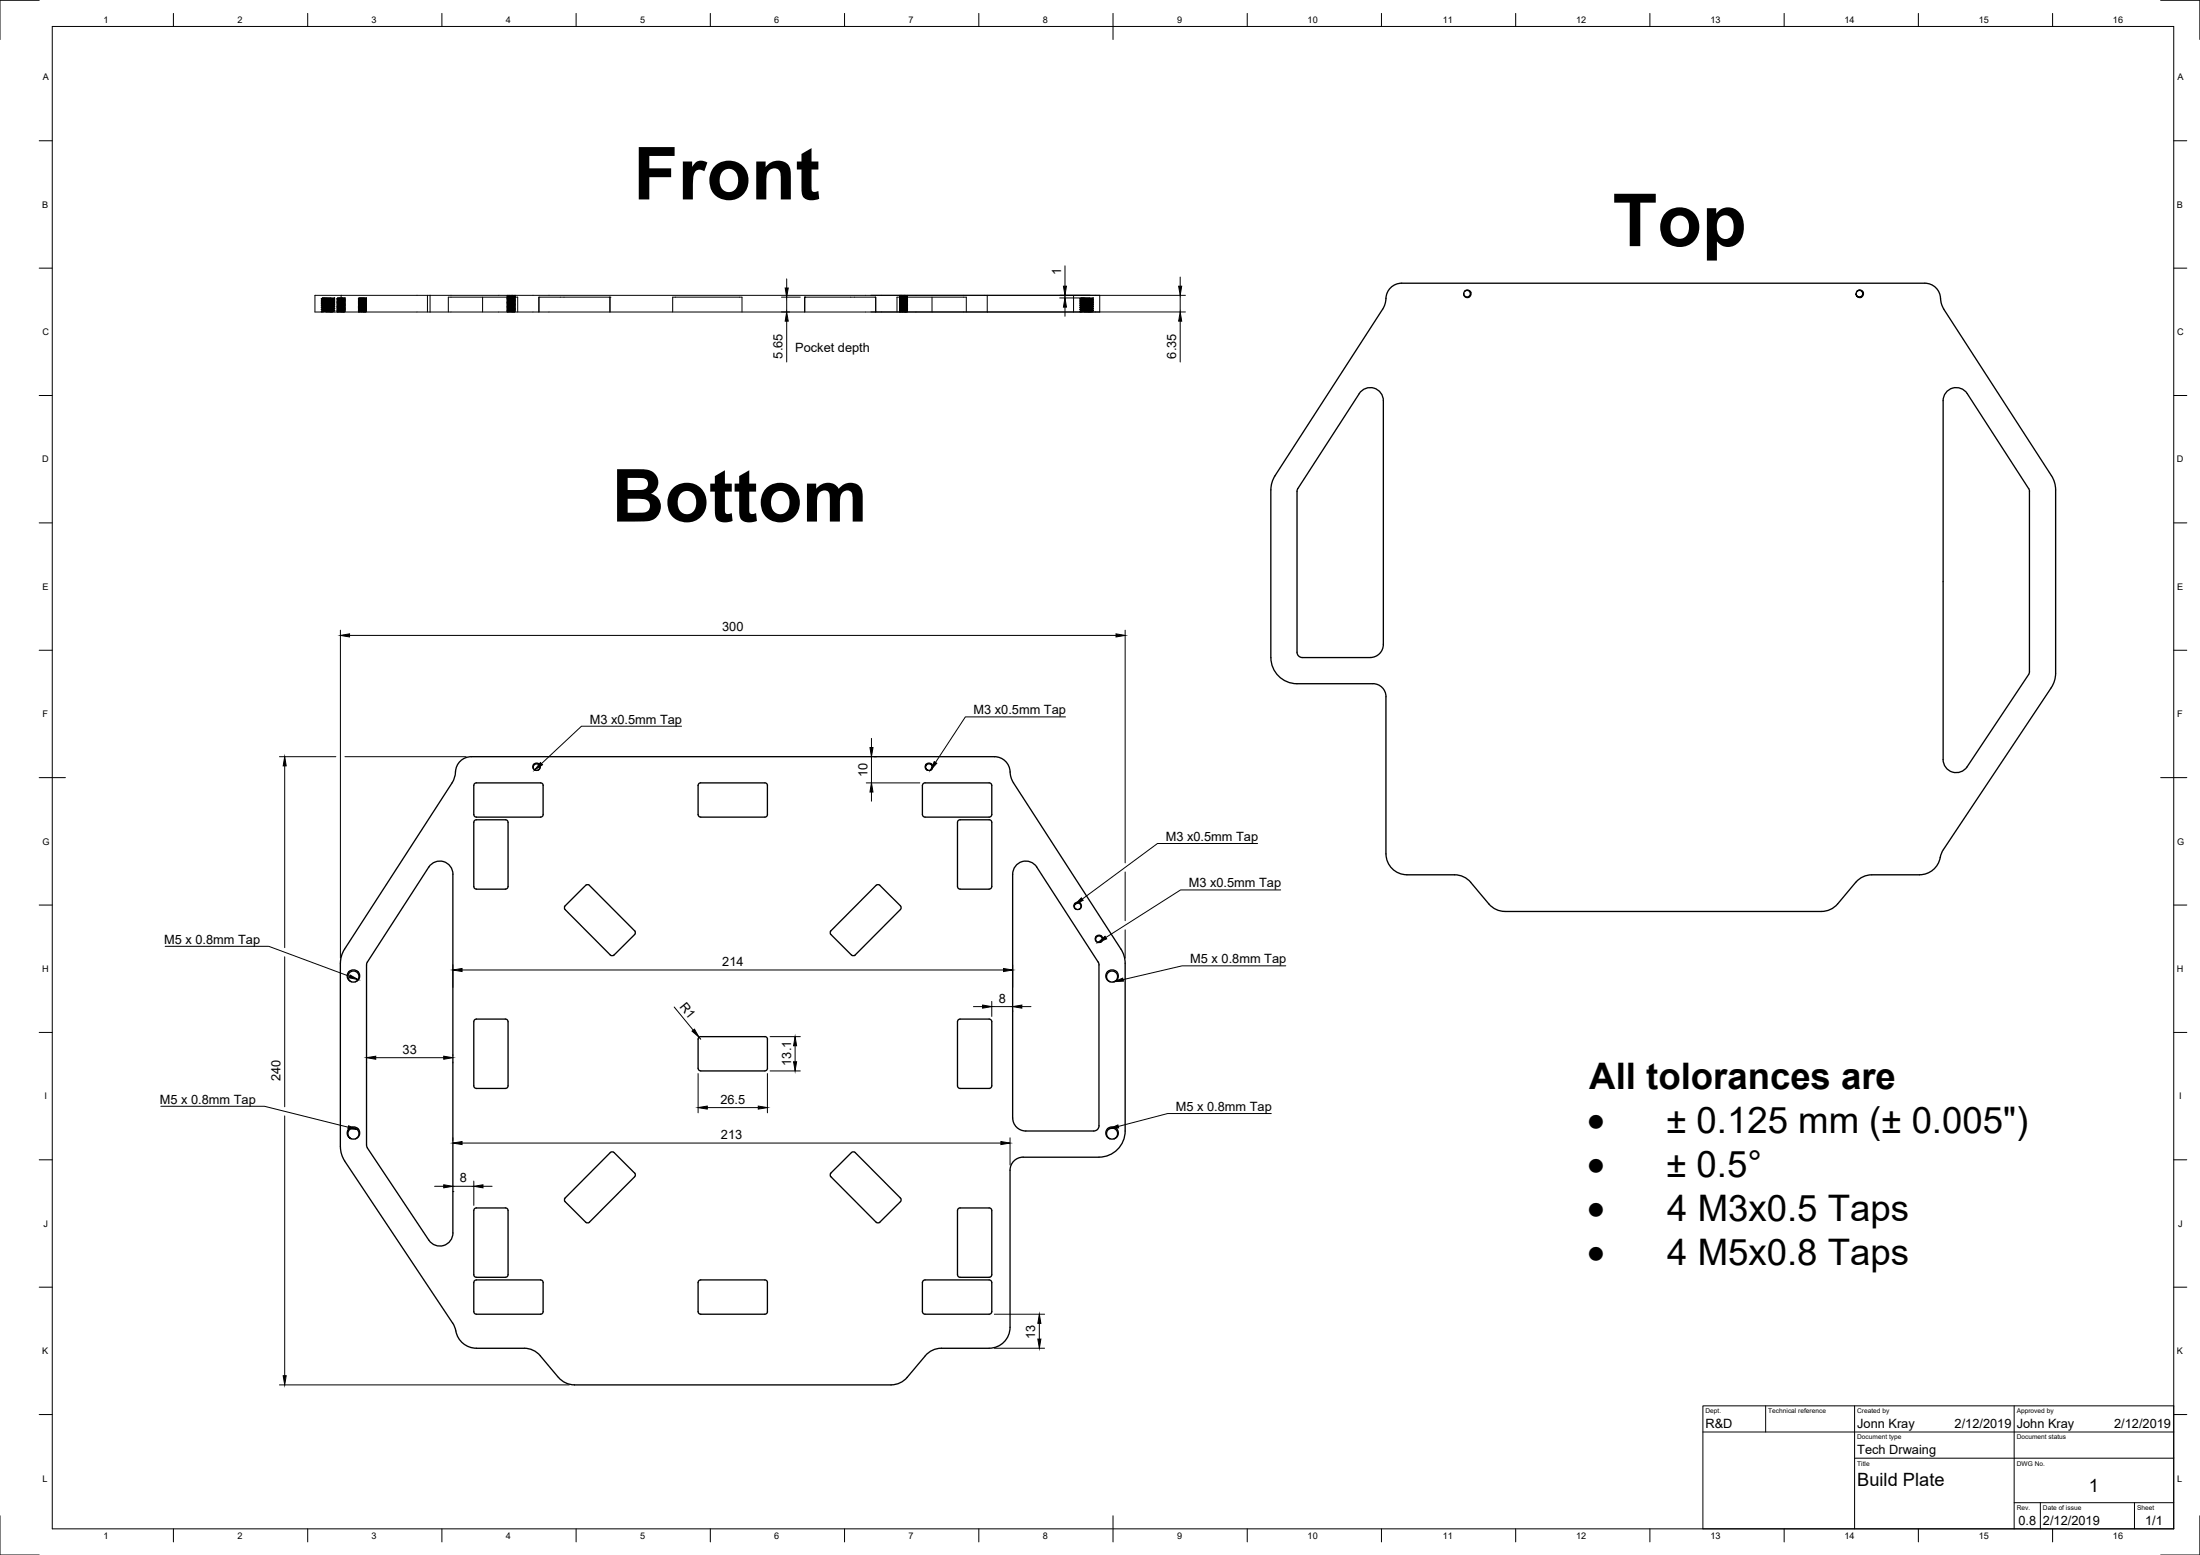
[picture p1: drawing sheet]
<svg xmlns="http://www.w3.org/2000/svg" width="841mm" height="594mm" viewBox="0 0 841 594" stroke-linecap="round" stroke-linejoin="round" font-family="sans-serif">
<!-- layer: Visible -->
<g fill="none" stroke="#000" stroke-width=".51">
<path d="M535.8 108.2h200a6.4 6.4 0 0 1 6.2 7.1l1.1 2.9M535.8 108.2a6.3 6.3 0 0 0-6.1 7.1l-1.2 2.9-41.1 63.5M559.6 112.2l.4 1.2 1.5 .2M559.9 111.3l.3-.2a1.25 1.25 0 0 1 1.8 .7 1.25 1.25 0 0 1-1 1.6 1.25 1.25 0 0 1-1.4-1.2M559.9 111.3l.8-.5 .9 .2a1.41 1.41 0 0 1 .8 1.3 1.41 1.41 0 0 1-.9 1.3M559.9 111.3l-.3 .9M709.9 111.3l-.3 .9M711.5 113.6a1.43 1.43 0 0 0 .9-1.4 1.43 1.43 0 0 0-1-1.3h-.8l-.7 .4 .3-.2a1.25 1.25 0 0 1 1.8 .7 1.25 1.25 0 0 1-1 1.6 1.25 1.25 0 0 1-1.4-1.2l.5 1.2 1.4 .2M743.1 118.2l41.1 63.5M519.6 150.4a5 5 0 0 1 5.6-2.1 5 5 0 0 1 3.6 4.8v93.1a5 5 0 0 1-5 5M519.6 150.4l-23.7 36.8-.1 62M485.8 187.2v64"/>
<path d="M487.4 181.7a10 10 0 0 0-1.6 5.5M775.5 186.6l.3 .8v69.5l-23.8 36.1a5 5 0 0 1-5.6 2 5 5 0 0 1-3.6-4.8v-137.1a5 5 0 0 1 3.6-4.8 5 5 0 0 1 5.6 2.1l23.5 36.3M784.2 181.7a10 10 0 0 1 1.6 5.5v70a10 10 0 0 1-1.6 5.5l-42 63.3a9.4 9.4 0 0 1-5.4 7.6l-3 .6h-18.2a8 8 0 0 0-6.1 2.9l-7 8.3a8.1 8.1 0 0 1-6.1 2.8M485.8 251.2a10 10 0 0 0 10 10h29a5 5 0 0 1 5 5v60a8 8 0 0 0 8 8M495.8 249.2l.6 1.4 1.4 .6M497.8 251.2h26M172.8 299.1l-41.1 63.5a10 10 0 0 0-1.6 5.4M182.1 299.1h24.5M182.1 299.1a1.01 1.01 0 0 0-1 1v11.1a1.01 1.01 0 0 0 1 1h24.5a1.01 1.01 0 0 0 1-1M204 292l-.3 1.4 1 .9M204 292a1.43 1.43 0 0 1 1.6-.4 1.43 1.43 0 0 1 .9 1.4l-.2 .7-.6 .5M205.7 294.2h.1a1.26 1.26 0 0 0 .2-2 1.26 1.26 0 0 0-2 .2 1.26 1.26 0 0 0 .7 1.9"/>
<path d="M205.7 294.2l-1 .1M206.6 299.1a1.01 1.01 0 0 1 1 1M267.9 299.1h24.5M267.9 299.1a1.01 1.01 0 0 0-1 1v11.1a1.01 1.01 0 0 0 1 1h24.5a1.01 1.01 0 0 0 1-1v-11.1a.97 .97 0 0 0-1-1M353.6 299.1h24.5M353.6 299.1a1.01 1.01 0 0 0-1 1v11.1l.7 .9 24.8 .1M354 292a1.43 1.43 0 0 1 1.6-.4 1.43 1.43 0 0 1 1 1.4l-.3 .7-.5 .5a1.26 1.26 0 0 0 .2-2 1.26 1.26 0 0 0-2 .2 1.26 1.26 0 0 0 .7 1.9l-1-.9 .3-1.4M355.7 294.2l-.9 .1M378.1 299.1a1.01 1.01 0 0 1 1 1v11.1a1.01 1.01 0 0 1-1 1M380.1 289.1h-200a6.4 6.4 0 0 0-6.1 7.1l-1.2 2.8M380.1 289.1a6.3 6.3 0 0 1 6.2 7.1l1.1 2.8 41.1 63.6a9.8 9.8 0 0 1 1.6 5.4v64.1a10 10 0 0 1-10 10h-29M181.1 314.2l.1 24.9 .9 .6h11.1a1.01 1.01 0 0 0 1-1v-24.5"/>
<path d="M194.2 314.2a1.01 1.01 0 0 0-1-1h-11.1a.97 .97 0 0 0-1 1M207.6 300.1v11.1M366 314.2v24.5a1.01 1.01 0 0 0 1 1M367 313.2h11.1M367 313.2a1.01 1.01 0 0 0-1 1M378.1 313.2a1.01 1.01 0 0 1 1 1M379.1 314.2v24.5a1.01 1.01 0 0 1-1 1M173.1 334v137.1M173.1 334a5 5 0 0 0-3.5-4.8 5 5 0 0 0-5.7 2.1l-23.5 36.3M334.9 338.2a.98 .98 0 0 1 1.4 0l7.9 7.9a1 1 0 0 1 0 1.4l-17.6 17.6-1.1-.2-7.9-7.9a1.01 1.01 0 0 1 0-1.4l17.3-17.4M367 339.7h11.1M387.1 334a5 5 0 0 1 3.6-4.8 5 5 0 0 1 5.6 2.1l23.8 36.8v62l-.5 1.4-1.5 .6h-26a5 5 0 0 1-5-5v-93.1"/>
<path d="M537.8 334.2h18.3a7.9 7.9 0 0 1 6.1 2.9l7 8.3a8 8 0 0 0 6.1 2.8M216 347.5l17.6 17.6 1.1-.2 7.9-7.9a.98 .98 0 0 0 0-1.4l-17.3-17.4a1.01 1.01 0 0 0-1.4 0l-7.9 7.9a1 1 0 0 0 0 1.4M410.8 345.2a1.44 1.44 0 0 1 1.5-.5 1.44 1.44 0 0 1 1.1 1.2l-.2 .9-.6 .5a1.26 1.26 0 0 0 .3-1.9 1.26 1.26 0 0 0-2 .2 1.26 1.26 0 0 0 .7 1.8l-1-.9zM412.6 347.3l-1 .1M419 357.8l-.3 1.3 1 .9M419 357.8a1.44 1.44 0 0 1 1.6-.5 1.44 1.44 0 0 1 1 1.3l-.2 .8-.6 .5a1.26 1.26 0 0 0 .2-2 1.26 1.26 0 0 0-1.9 .3 1.26 1.26 0 0 0 .6 1.8M420.7 359.9l-1 .1M575.3 348.2h121M130.1 368v70.1M134.3 375l-1-.8-.3-1.5 .7-1.2 1.1-.5 1.4 .3 .9 1v1.5l-1.2 1.2M134.3 375a2.33 2.33 0 0 1-.9-3.8 2.38 2.38 0 0 1 3.6 .1 2.38 2.38 0 0 1-.7 3.6l-.4 .1M135.9 375.1h-1.6"/>
<path d="M140.4 367.5l-.3 1.1v68.9l.4 1.1M424.3 375l-1-.8-.3-1.4 .7-1.3 1.2-.5 1.4 .3 .9 1.2-.2 1.5-1.1 1M424.3 375a2.35 2.35 0 0 1-.9-3.8 2.39 2.39 0 0 1 3.5 0 2.39 2.39 0 0 1-.3 3.5l-.7 .3M426 375.1h-1.7M181.4 389.6l.7-.3h11.1a1.01 1.01 0 0 1 1 1v24.5a1.01 1.01 0 0 1-1 1h-11.1a1.01 1.01 0 0 1-1-1v-24.5zM267.2 396.3l.7-.3h24.5a1.01 1.01 0 0 1 1 1v11.1a1.04 1.04 0 0 1-1 1h-24.5a1.01 1.01 0 0 1-1-1v-11.1zM367 389.3h11.1M367 389.3a1.01 1.01 0 0 0-1 1v24.5a1.01 1.01 0 0 0 1 1M378.1 389.3a1.01 1.01 0 0 1 1 1v24.5a1.01 1.01 0 0 1-1 1M367 415.8h11.1M130.1 438a10.3 10.3 0 0 0 1.7 5.6l41.2 61.8 1.2 3.1M133.3 431.3a2.39 2.39 0 0 1 3.5-.1 2.39 2.39 0 0 1-.2 3.5l-.7 .3 1.2-1.2v-1.5l-.8-1-1.5-.3-1 .5-.8 1.2 .2 1.3 1 1a2.35 2.35 0 0 1-.9-3.7z"/>
<path d="M135.9 435h-1.6M140.4 438.6l23.6 35.2a5 5 0 0 0 5.6 2 5 5 0 0 0 3.5-4.8M424.3 435.1a2.35 2.35 0 0 1-.9-3.9 2.39 2.39 0 0 1 3.4-.1 2.39 2.39 0 0 1 0 3.4l-.9 .6M425.9 435l1.1-.9 .2-1.4-.7-1.2-1.5-.5-1.2 .5-.8 1.3 .3 1.3 1 1M426 435h-1.7M242.6 448.2l-7.9-7.9a1.01 1.01 0 0 0-1.4 0l-17.3 17.4M242.6 448.1a1.01 1.01 0 0 1 0 1.5l-17.3 17.3a.98 .98 0 0 1-1.4 0l-7.9-7.8a1 1 0 0 1 0-1.4M391.1 442.1a5 5 0 0 0-5 5v60a8 8 0 0 1-8 8M181.4 461.8l.7-.3h11.1a1.01 1.01 0 0 1 1 1v24.5a1.01 1.01 0 0 1-1 1h-11.1a1.01 1.01 0 0 1-1-1v-24.5zM334.9 466.9l-17.3-17.3a1 1 0 0 1 0-1.4l7.9-7.9a.98 .98 0 0 1 1.4 0l17.3 17.4a1 1 0 0 1 0 1.4l-7.8 7.8a1.01 1.01 0 0 1-1.5 0M367 461.5h11.1M367 461.5a1.01 1.01 0 0 0-1 1v24.5a1.01 1.01 0 0 0 1 1"/>
<path d="M378.1 461.5a1.01 1.01 0 0 1 1 1v24.5a1.01 1.01 0 0 1-1 1M207.6 490v11.1M207.6 490a1.01 1.01 0 0 0-1-1h-24.5a1.01 1.01 0 0 0-1 1v11.1a1.01 1.01 0 0 0 1 1h24.5a1.01 1.01 0 0 0 1-1M267.2 489.3l.7-.3h24.5a.97 .97 0 0 1 1 1v11.1a1.01 1.01 0 0 1-1 1h-24.5a1.01 1.01 0 0 1-1-1v-11.1zM367 488h11.1M378.1 489h-24.5a1.01 1.01 0 0 0-1 1v11.1l.7 .9 24.8 .1M378.1 489a1.01 1.01 0 0 1 1 1v11.1a1.01 1.01 0 0 1-1 1M174.3 508.5a8 8 0 0 0 7.8 6.6h18.3a8 8 0 0 1 6.1 2.8M206.5 518l7 8.2a8 8 0 0 0 6.1 2.9h121.1M353.7 518l-6.9 8.2M378.1 515.1h-18.2a8 8 0 0 0-6.2 2.8M346.8 526.2a8 8 0 0 1-6.1 2.9"/>
</g>
<!-- layer: Hidden -->
<g fill="none" stroke="#000" stroke-width=".38">
<path d="M122.9 117.5l.4 .3-.5 .3 .5 .5-.4 .3 .1 .3M123.3 113.8l-.5 .5 .5 .2M123.3 114.5v.1M123.3 116.9v.1M123.3 118.5v.2M123.3 117l-.5 .5M123.3 114.6l-.5 .3 .5 .5-.5 .3 .5 .5-.5 .5 .5 .3M123.9 113.8l3.6 .3-4.2 .4 4.2 .4-4.2 .4 4.2 .4-4.2 .4 4.2 .4-4.2 .4 4.2 .4-4.2 .4 4.2 .4-4.2 .4 4.2 .4-2.9 .3M126.5 113.8h-3.2l4.2 .4-4.2 .4 4.2 .4-4.2 .4 4.2 .4-4.2 .4 4.2 .4-4.2 .4 4.2 .4-4.2 .4 4.2 .4-4.2 .4 4.2 .4-1.3 .2M126.5 113.8l-3.7 .3 5.2 .4-5.1 .4 5.1 .4-5.1 .4 5.1 .4-5.1 .4 5 .4-5 .4 5.1 .4-5.1 .4 5.1 .4-5.2 .4 4.3 .3M126.5 113.8h1.5l-.5 .3 .5 .4-.5 .4 .5 .6M127.5 116.6l.5 .3-.5 .4 .5 .4-.5 .4 .5 .4-.5 .4 .3 .3"/>
<path d="M127.5 116.5v.1M127.8 113.8l-4.9 .5 5.1 .4-5.2 .4 5.2 .4-5.2 .4 5.2 .4-5.2 .4 5.2 .4-5.1 .4 5.1 .4-5.1 .4 5.1 .4-5.1 .4 .8 .1M128 115.5l-.5 .2 .5 .4-.5 .5M128.9 117.5l.2 .3-.2 .3 .2 .2M128.9 119.1l.1 .1M129.1 113.8h2M129.1 113.8l-.2 .3 .2 .2M129.1 113.8l2.6 .3-2.6 .2 2.6 .3-2.6 .2 2.6 .3-2.6 .2 2.6 .3-2.6 .2 2.6 .3-2.6 .2 2.6 .3-2.6 .2 2.6 .3-2.6 .2 2.6 .3-2.6 .2 2.6 .3-2.6 .2 2.6 .3-2.6 .2 2.6 .3-.9 .1M129.1 118.3l-.2 .2 .2 .3-.2 .3M129.1 116.8l-.2 .2 .2 .3-.2 .2M129.1 116.3l-.2 .2 .2 .3M129.1 115.8l-.2 .2 .2 .3"/>
<path d="M129.1 114.8l-.2 .2 .2 .3-.2 .3 .2 .2M129.1 114.3l-.2 .2 .2 .3M129.1 114.3h.1M129.1 114.8h.1M129.1 115.8h.1M129.1 116.3h.1M129.1 116.8v.1M129.1 118.3v.1M129.5 113.8l2.2 .2-2.6 .3 2.6 .2-2.6 .3 2.6 .2-2.6 .3 2.6 .2-2.6 .3 2.6 .2-2.6 .3 2.6 .2-2.6 .3 2.6 .2-2.6 .3 2.6 .2-2.6 .3 2.6 .2-2.6 .3 2.6 .2-2.6 .3 2.6 .2-1.9 .2M130.4 112.8v6.4M131.1 113.8l-2.2 .2 3 .3-3 .2 3 .3-3 .2 3 .3-3 .2 3 .3-3 .2 3 .3-3 .2 3 .3-3 .2 3 .3-3 .2 3 .3-3 .2 3 .3-3 .2 3 .3-3 .2 2.6 .2M131.1 113.8h.8"/>
<path d="M131.7 115.1l.2 .1-.2 .3M131.7 119.1l.1 .1M131.7 117.6l.2 .2-.2 .2 .2 .3-.2 .2 .2 .4-.2 .1M131.7 117.1l.2 .2-.2 .2M131.7 115.6l.2 .3M131.7 114.6l.2 .1-.2 .3M131.7 114.5v.1M131.7 115v.1M131.7 115.5v.1M131.7 117v.1M131.7 117.5v.1M131.7 119v.1"/>
<path d="M131.8 113.8l-2.9 .3 3 .3-3 .2 3 .3-3 .2 3 .3-3 .2 3 .3-3 .2 3 .3-3 .2 3 .3-3 .2 3 .3-3 .2 3 .3-3 .2 3 .3-3 .2 3 .3-3 .2 .6 .1M131.9 115.9l-.2 .1 .2 .3-.2 .2 .2 .4-.2 .1M131.9 113.9l-.2 .1 .2 .3-.2 .2M131.9 113.8v.1M137 117.5l.3 .3-.3 .3 .3 .2M137 119.1l.1 .1M137.3 113.8h1.9M137.3 113.8l-.3 .3 .3 .2M137.3 113.8l2.5 .3-2.5 .2 2.5 .3-2.5 .2 2.5 .3-2.5 .2 2.5 .3-2.5 .2 2.5 .3-2.5 .2 2.5 .3-2.5 .2 2.5 .3-2.5 .2 2.5 .3-2.5 .2 2.5 .3-2.5 .2 2.5 .3-2.5 .2 2.5 .3-.9 .1M137.3 118.3l-.3 .2 .3 .3-.3 .3M137.3 116.8l-.3 .2 .3 .3-.3 .2M137.3 116.3l-.3 .2 .3 .3"/>
<path d="M137.3 115.8l-.3 .2 .3 .3M137.3 114.8l-.3 .2 .3 .3-.3 .3 .3 .2M137.3 114.3l-.3 .2 .3 .3M137.3 114.3h.1M137.3 114.8h.1M137.3 115.8h.1M137.3 116.3h.1M137.3 116.8v.1M137.3 118.3v.1M137.6 113.8l2.2 .2-2.5 .3 2.5 .2-2.5 .3 2.5 .2-2.5 .3 2.5 .2-2.5 .3 2.5 .2-2.5 .3 2.5 .2-2.5 .3 2.5 .2-2.5 .3 2.5 .2-2.5 .3 2.5 .2-2.5 .3 2.5 .2-2.5 .3 2.5 .2-1.8 .2M139.2 113.8l-2.2 .2 3.1 .3-3.1 .2 3.1 .3-3.1 .2 3.1 .3-3.1 .2 3.1 .3-3.1 .2 3.1 .3-3.1 .2 3.1 .3-3.1 .2 3.1 .3-3.1 .2 3.1 .3-3.1 .2 3.1 .3-3.1 .2 3.1 .3-3.1 .2 2.7 .2M139.2 113.8h.9"/>
<path d="M139.8 117.1l.3 .2-.3 .2M139.8 119.1l.2 .1M139.8 117.6l.3 .2-.3 .2 .3 .3-.3 .2 .3 .4-.3 .1M139.8 115.6l.3 .3M139.8 115.1l.3 .1-.3 .3M139.8 114.6l.3 .1-.3 .3M139.8 114.5v.1M139.8 115v.1M139.8 115.5v.1M139.8 117v.1M139.8 117.5v.1M139.8 119v.1"/>
<path d="M140 113.8l-3 .3 3.1 .3-3.1 .2 3.1 .3-3.1 .2 3.1 .3-3.1 .2 3.1 .3-3.1 .2 3.1 .3-3.1 .2 3.1 .3-3.1 .2 3.1 .3-3.1 .2 3.1 .3-3.1 .2 3.1 .3-3.1 .2 3.1 .3-3.1 .2 .6 .1M140.1 115.9l-.3 .1 .3 .3-.3 .2 .3 .4-.3 .1M140.1 113.9l-.3 .1 .3 .3-.3 .2M140.1 113.8v.1M163.4 112.8v6.4M171.4 119.2v-5.7h26.5v5.7M184.5 113.5v5.7M193.8 113v.1M193.8 113.5v.1M193.8 114v.1M193.8 114.5v.1M193.8 115v.1"/>
<path d="M193.8 115.5v.1M193.8 116v.1M193.8 116.5v.1M193.8 117v.1M193.8 117.5v.1M193.8 118v.1M193.8 118.5v.1M193.8 119v.1M193.9 113l2.8 .1-2.6 .2 2.6 .3-2.6 .2 2.6 .3-2.6 .2 2.6 .3-2.6 .2 2.6 .3-2.6 .2 2.6 .3-2.6 .2 2.6 .3-2.6 .2 2.6 .3-2.6 .2 2.6 .3-2.6 .2 2.6 .3-2.6 .2 2.6 .3-2.6 .2 2.6 .3-2.6 .2 2.6 .3-.9 .1M193.9 118.6l.2 .2-.2 .2M193.9 117.6l.2 .2-.2 .2M193.9 117.1l.2 .2-.2 .2"/>
<path d="M193.9 115.1l.2 .2-.2 .2M193.9 113.1l.2 .2-.2 .2M193.9 114.6l.2 .2M193.9 113.6l.2 .2M193.9 114.1l.2 .2M193.9 115.6l.2 .2M193.9 116.1l.2 .2M193.9 116.6l.2 .2M193.9 118.1l.2 .2M193.9 119.1l.1 .1M194.1 118.3l-.2 .2M194.1 116.8l-.2 .2"/>
<path d="M194.1 116.3l-.2 .2M194.1 115.8l-.2 .2M194.1 114.8l-.2 .2M194.1 114.3l-.2 .2M194.1 113.8l-.2 .2M194.1 113.8h.1M194.1 114.3h.1M194.1 114.8h.1M194.1 115.8h.1M194.1 116.3h.1M194.1 116.8v.1M194.1 118.3v.1"/>
<path d="M194.5 112.8l2.2 .2-2.6 .3 2.6 .2-2.6 .3 2.6 .2-2.6 .3 2.6 .2-2.6 .3 2.6 .2-2.6 .3 2.6 .2-2.6 .3 2.6 .2-2.6 .3 2.6 .2-2.6 .3 2.6 .2-2.6 .3 2.6 .2-2.5 .3 2.5 .2-2.6 .3 2.6 .2-2.6 .3 2.6 .2-1.9 .2M196.1 112.8l-2.2 .2 3 .3-3 .2 3 .3-3 .2 3 .3-3 .2 3 .3-3 .2 3 .3-3 .2 3 .3-3 .2 3 .3-3 .2 3 .3-3 .2 3 .3-3 .2 3 .3-3 .2 3 .3-3 .2 3 .3-3 .2 2.6 .2M196.7 117.1l.2 .2-.2 .2M196.7 119.1l.1 .1M196.7 117.6l.2 .2-.2 .2 .2 .3-.2 .2 .2 .4-.2 .1M196.7 115.6l.2 .3M196.7 115.1l.2 .1-.2 .3M196.7 114.6l.2 .1-.2 .3M196.7 113.6l.2 .1-.2 .3 .2 .4-.2 .1M196.7 113.1l.2 .1-.2 .3M196.7 113v.1M196.7 113.5v.1"/>
<path d="M196.7 114.5v.1M196.7 115v.1M196.7 115.5v.1M196.7 117v.1M196.7 117.5v.1M196.7 119v.1M196.8 112.8l-2.9 .3 3 .3-3 .2 3 .3-3.1 .2 3.1 .3-3 .2 3 .3-3 .2 3 .3-3 .2 3 .3-3 .2 3 .3-3 .2 3 .3-3 .2 3 .3-3 .2 3 .3-3 .2 3 .3-3 .2 3 .3-3 .2 .6 .1M196.9 115.9l-.2 .1 .2 .3-.2 .2 .2 .4-.2 .1M196.9 112.9l-.2 .1M196.9 112.8v.1M233.2 113.5h.1M233.2 113.5h-27.2v5.7"/>
<path d="M233.2 113.5v5.7M257.2 119.2v-5.7h26.5v5.7M307.6 113.5h.1M307.6 113.5h27.2v5.7M307.6 113.5v5.7M343.9 113.1l.2-.3 2.6 .3-2.6 .2 2.6 .3-2.6 .2 2.6 .3-2.6 .2 2.6 .3-2.6 .2 2.6 .3-2.6 .2 2.6 .3-2.6 .2 2.6 .3-2.6 .2 2.6 .3-2.6 .2 2.6 .3-2.6 .2 2.6 .3-2.6 .2 2.6 .3-2.6 .2 2.6 .3-2.6 .2 2.6 .3-.9 .1M343.9 117.5l.2 .3-.2 .3 .2 .2M343.9 113.5l.2 .3M343.9 113.1l.2 .2-.2 .2M343.9 119.1l.1 .1M343.9 113.5h-1v5.7M343.9 113.5h25.5v5.7"/>
<path d="M344.1 118.3l-.2 .2 .2 .3-.2 .3M344.1 116.8l-.2 .2 .2 .3-.2 .2M344.1 116.3l-.2 .3 .2 .2M344.1 115.8l-.2 .3 .2 .2M344.1 114.8l-.2 .2 .2 .3-.2 .3 .2 .2M344.1 114.3l-.2 .3 .2 .2M344.1 113.8l-.2 .3 .2 .2M344.1 113.8h.1M344.1 114.3h.1M344.1 114.8h.1M344.1 115.8h.1M344.1 116.3h.1"/>
<path d="M344.1 116.8v.1M344.1 118.3v.1M344.5 112.8l2.2 .2-2.6 .3 2.6 .2-2.6 .3 2.6 .2-2.6 .3 2.6 .2-2.6 .3 2.6 .2-2.6 .3 2.6 .2-2.6 .3 2.6 .2-2.6 .3 2.6 .2-2.6 .3 2.6 .2-2.6 .3 2.6 .2-2.5 .3 2.5 .2-2.6 .3 2.6 .2-2.6 .3 2.6 .2-1.9 .2M346.1 112.8l-2.2 .2 3 .3-3 .2 3 .3-3 .2 3 .3-3 .2 3 .3-3 .2 3 .3-3 .2 3 .3-3 .2 3 .3-3 .2 3 .3-3 .2 3 .3-3 .2 3 .3-3 .2 3 .3-3 .2 3 .3-3 .2 2.6 .2M346.7 119.1l.2 .1M346.7 117.6l.2 .2-.2 .2 .2 .3-.2 .2 .2 .4-.2 .1M346.7 117.1l.2 .2-.2 .2M346.7 115.6l.2 .3M346.7 115.1l.2 .1-.2 .3M346.7 114.6l.2 .1-.2 .3M346.7 113.6l.2 .1-.2 .3 .2 .4-.2 .1M346.7 113.1l.2 .1-.2 .3"/>
<path d="M346.7 113v.1M346.7 113.5v.1M346.7 114.5v.1M346.7 115v.1M346.7 115.5v.1M346.7 117v.1M346.7 117.5v.1M346.7 119v.1M346.9 112.8l-3 .3 3 .3-3 .2 3 .3-3 .2 3 .3-3 .2 3 .3-3 .2 3 .3-3 .2 3 .3-3 .2 3 .3-3 .2 3 .3-3 .2 3 .3-3 .2 3 .3-3 .2 3 .3-3 .2 3 .3-3 .2 .6 .1M346.9 115.9l-.2 .1 .2 .3-.2 .2 .2 .4-.2 .1M346.9 112.9l-.2 .1M346.9 112.8v.1"/>
<path d="M356.3 113.5v5.7M377.4 112.8v6.4M410.4 112.8v6.4M412.9 117.5l.4 .2-.4 .4 .4 .5-.4 .3 .1 .3M413.3 113.8l4.2 .4-4.2 .4 4.2 .4-4.2 .4 4.2 .4-4.2 .4 4.2 .4-4.2 .4 4.2 .4-4.2 .4 4.2 .5-4.2 .3 4.2 .4-1.3 .2M413.3 117l-.4 .5M413.3 114.6l-.4 .3 .4 .5-.4 .3 .4 .4-.4 .6 .4 .3M413.3 114.5v.1M413.3 116.9v.1M413.3 118.5v.2M413.9 113.8l3.6 .3-4.2 .4 4.2 .4-4.2 .4 4.2 .4-4.2 .4 4.2 .4-4.2 .4 4.2 .4-4.2 .4 4.2 .4-4.2 .4 4.2 .4-2.9 .3M416.5 113.8h-3.2l-.4 .5 .4 .2"/>
<path d="M416.5 113.8l-3.6 .3 5.1 .4-5.1 .4 5 .4-5 .4 5.1 .4-5.1 .4 5.1 .4-5.1 .4 5.1 .4-5.1 .4 5.1 .4-5.1 .4 4.2 .3M416.5 113.8h1.5l-.5 .3 .5 .4-.5 .4 .5 .6M417.5 116.6l.5 .3-.5 .5 .5 .3-.5 .5 .5 .3-.5 .4 .3 .3M417.5 116.5v.1M417.8 113.8l-4.9 .5 5.1 .4-5.1 .4 5.1 .4-5.1 .4 5.1 .4-5.1 .4 5.1 .4-5.1 .4 5.1 .4-5.1 .4 5.1 .4-5.1 .4 .8 .1M418 115.5l-.5 .3 .5 .5-.5 .3"/>
</g>
<!-- layer: Visible -->
<path d="M164.4 112.8h256v6.4h-256M164.4 112.8h-44v6.4h44M164.4 112.8v6.4" fill="none" stroke="#000" stroke-width=".38"/>
<!-- layer: Border -->
<g fill="none" stroke="#000" stroke-width=".38">
<path d="M15 .1h-15v15M20 10.1h811v574h-811zM66.3 5.1v5M117.6 5.1v5M168.9 5.1v5M220.2 5.1v5M271.5 5.1v5M322.9 5.1v5M374.2 5.1v5M425.5 5.1v10M476.8 5.1v5M528.1 5.1v5"/>
<path d="M579.4 5.1v5M630.7 5.1v5M682.1 5.1v5M733.4 5.1v5M784.7 5.1v5M826 .1h15v15M15 53.8h5M831 53.8h5M15 102.4h5M831 102.4h5M15 151.1h5M831 151.1h5"/>
<path d="M15 199.8h5M831 199.8h5M15 248.4h5M831 248.4h5M15 297.1h10M826 297.1h10M15 345.8h5M831 345.8h5M15 394.4h5M831 394.4h5M15 443.1h5M831 443.1h5"/>
<path d="M15 491.8h5M831 491.8h5M15 540.4h5M831 540.4h5M0 579.1v15h15M425.5 579.1v10M841 579.1v15h-15M66.3 584.1v5M117.6 584.1v5M168.9 584.1v5M220.2 584.1v5M271.5 584.1v5"/>
<path d="M322.9 584.1v5M374.2 584.1v5M476.8 584.1v5M528.1 584.1v5M579.4 584.1v5M630.7 584.1v5M682.1 584.1v5M733.4 584.1v5M784.7 584.1v5"/>
</g>
<!-- layer: TitleBlock -->
<path d="M651 537.1h180v47h-180zM675 537.1v10M709 537.1v47M770 537.1v47M651 547.1h180M709 557.1h122M770 574.1h61M780 574.1v10M816 574.1v10" fill="none" stroke="#000" stroke-width=".38"/>
<!-- layer: Dimensions -->
<g fill="none" stroke="#000" stroke-width=".38">
<path d="M298.7 119.2h3.2M298.7 113.5h7.2M300.7 106.5v3.5M300.7 113.5v5.7M332.9 112.8h120.3M332.9 119.2h120.3M405.1 113.8h9.4M407.1 101.6v7.7M407.1 112.8v1M407.1 117.3v3.5M451.2 105.8v3.5M451.2 112.8v6.4"/>
<path d="M300.7 122.7v15.6M451.2 122.7v15.6M130.1 240.8v125.2M133.6 242.8h293M430.1 240.8v88.8M106.8 289.1h21.6M108.8 292.6v69.4M131.9 289.1h46.2M331.2 299.1h20.4M333.1 282.1v3.5M333.1 289.1v10M334.1 289.1h1.1"/>
<path d="M333.1 302.6v3.5M430.1 333.1v18.6M430.1 355.2v10.8M108.8 365.5v57.3M173.1 368.6v8.6M176.6 370.6h207M387.1 368.6v8.6M257.7 384.7l7.3 8.9M267.3 396.3l.6 .7M294.4 396h11.5M304 399.5v6.1M372.1 384.6h3.5"/>
<path d="M379.1 382.6v5.7M379.1 384.6h8M387.1 386.1v.5M390.6 384.6h3.5M140.1 405.8v.3M143.6 404.1h26M173.1 405.8v.3M266.9 410.1v15M293.4 410.1v15M294.4 409.1h11.5M108.8 426.3v99.3M173.1 434.7v1"/>
<path d="M176.6 436.7h206M270.4 423.2h19.5M386.1 434.7v10.4M166.1 453.2h3.5M173.1 455.2h.1M173.1 453.2h8M181.1 451.2v9.3M184.6 453.2h3.5M380.1 502.1h19.2M380.1 515.1h19.2M397.3 505.6v6M106.8 529.1h110.8"/>
</g>
<g fill="#000" stroke="#000" stroke-width=".38">
<path d="M300.2 110h1.1l-.6 3.5zM407.1 113.8l.6 3.5h-1.2zM406.5 109.3h1.2l-.6 3.5zM450.6 109.3h1.1l-.5 3.5zM300.7 119.2l.6 3.5h-1.1zM451.2 119.2l.5 3.5h-1.1zM130.1 242.8l3.5-.6v1.1zM426.6 242.2l3.5 .6-3.5 .5zM108.8 289.1l.6 3.5h-1.2zM332.6 285.6h1.1l-.6 3.5zM333.1 299.1l.6 3.5h-1.1zM173.1 370.6l3.5-.6v1.2z"/>
<path d="M383.6 370l3.5 .6-3.5 .6zM264.6 393.9l.9-.7 1.8 3.1zM304 396l.5 3.5h-1.1zM375.6 384l3.5 .6-3.5 .6zM387.1 384.6l3.5-.6v1.2zM140.1 404.1l3.5-.6v1.2zM169.6 403.5l3.5 .6-3.5 .6zM303.4 405.6h1.1l-.5 3.5zM173.1 436.7l3.5-.6v1.2zM266.9 423.2l3.5-.6v1.1zM289.9 422.6l3.5 .6-3.5 .5zM382.6 436.1l3.5 .6-3.5 .6z"/>
<path d="M169.6 452.6l3.5 .6-3.5 .6zM181.1 453.2l3.5-.6v1.2zM397.3 502.1l.6 3.5h-1.2zM396.7 511.6h1.2l-.6 3.5zM108.2 525.6h1.2l-.6 3.5z"/>
</g>
<!-- layer: Annotations -->
<path d="M206.6 291.3l.8 .9-3 1.9zM357.1 291l1 .6-2.4 2.6zM413.4 343l.7 1-3.2 1.6zM419.8 360.1l2.6-2.4 .7 1zM133.8 372.5l3.1 1.7-3.5-.6zM425.9 375l3.3-1.3 .3 1.1zM133.3 430.1l3.2 1.4-3.5-.3zM424.1 431.2l3.3-1.4 .3 1.1z" fill="#000" stroke="#000" stroke-width=".38"/>
<path d="M260.5 277.4h-38.2l-15.3 14.4M407.3 273.9h-38.3l-11.4 17.4M480.8 322.3h-38.3l-28.8 21.2M489.6 340h-38.3l-28.6 18.2M63.1 361.5h39.7l30.8 11.5M491.5 369h-39.6l-22.6 5.3M61.5 422.6h39.6l32 8M486 425.4h-39.6l-18.9 5" fill="none" stroke="#000" stroke-width=".38"/>
<g font-size="27.9">
<text x="242.1" y="76.2">Front</text>
<text x="616.5" y="94">Top</text>
<text x="233.8" y="199.3">Bottom</text>
</g>
<g font-size="14.8">
<text x="606.8" y="433">·</text>
<text x="606.8" y="449.7">·</text>
<text x="606.8" y="466.4">·</text>
<text x="606.8" y="483.1">·</text>
</g>
<g font-size="14">
<text x="607.6" y="416.1">All tolorances are</text>
<text x="637.1" y="433">± 0.125 mm (± 0.005&quot;)</text>
<text x="637.1" y="449.7">± 0.5°</text>
<text x="637.4" y="466.4">4 M3x0.5 Taps</text>
<text x="637.4" y="483.1">4 M5x0.8 Taps</text>
</g>
<g font-size="7">
<text x="710" y="567.6">Build Plate</text>
<text x="798.5" y="570">1</text>
</g>
<g font-size="4.9">
<text x="405.6" y="104.9" transform="rotate(-90 405.6 104.9)">1</text>
<text x="299.2" y="137" transform="rotate(-90 299.2 137)">5.65</text>
<text x="304" y="134.4">Pocket depth</text>
<text x="449.6" y="137" transform="rotate(-90 449.6 137)">6.35</text>
<text x="276.1" y="241.2">300</text>
<text x="372.2" y="272.9">M3 x0.5mm Tap</text>
<text x="225.4" y="276.5">M3 x0.5mm Tap</text>
<text x="331.6" y="297" transform="rotate(-90 331.6 297)">10</text>
<text x="445.6" y="321.3">M3 x0.5mm Tap</text>
<text x="454.4" y="339">M3 x0.5mm Tap</text>
<text x="62.8" y="360.6">M5 x 0.8mm Tap</text>
<text x="276.1" y="369.1">214</text>
<text x="455" y="368">M5 x 0.8mm Tap</text>
<text x="381.8" y="383">8</text>
<text x="259.6" y="384.6" transform="rotate(50 259.6 384.6)">R1</text>
<text x="153.9" y="402.5">33</text>
<text x="302.4" y="407.2" transform="rotate(-90 302.4 407.2)">13.1</text>
<text x="107.3" y="413.1" transform="rotate(-90 107.3 413.1)">240</text>
<text x="61.1" y="421.7">M5 x 0.8mm Tap</text>
<text x="275.4" y="421.6">26.5</text>
<text x="449.5" y="424.4">M5 x 0.8mm Tap</text>
<text x="275.6" y="435.1">213</text>
<text x="175.8" y="451.7">8</text>
<text x="395.8" y="511.5" transform="rotate(-90 395.8 511.5)">13</text>
<text x="652" y="545.6">R&amp;D</text>
<text x="710" y="545.6">Jonn Kray</text>
<text x="747.2" y="545.6">2/12/2019</text>
<text x="771" y="545.6">John Kray</text>
<text x="808.2" y="545.6">2/12/2019</text>
<text x="710" y="555.6">Tech Drwaing</text>
<text x="771.6" y="582.7">0.8</text>
<text x="781" y="582.6">2/12/2019</text>
<text x="820.1" y="582.7">1/1</text>
</g>
<g font-size="3.5">
<text x="39.6" y="8.9">1</text>
<text x="90.8" y="8.9">2</text>
<text x="142.1" y="8.9">3</text>
<text x="193.3" y="8.9">4</text>
<text x="244.7" y="8.9">5</text>
<text x="296" y="8.9">6</text>
<text x="347.3" y="8.9">7</text>
<text x="398.6" y="8.9">8</text>
<text x="450" y="8.9">9</text>
<text x="499.9" y="8.9">10</text>
<text x="551.6" y="8.9">11</text>
<text x="602.5" y="8.9">12</text>
<text x="653.8" y="8.9">13</text>
<text x="705.1" y="8.9">14</text>
<text x="756.5" y="8.9">15</text>
<text x="807.8" y="8.9">16</text>
<text x="16.4" y="30.7">A</text>
<text x="832.4" y="30.7">A</text>
<text x="16.2" y="79.3">B</text>
<text x="832.2" y="79.3">B</text>
<text x="16.2" y="128">C</text>
<text x="832.2" y="128">C</text>
<text x="16.2" y="176.7">D</text>
<text x="832.2" y="176.7">D</text>
<text x="16.2" y="225.4">E</text>
<text x="832.2" y="225.4">E</text>
<text x="16.2" y="274">F</text>
<text x="832.2" y="274">F</text>
<text x="16.2" y="322.7">G</text>
<text x="832.2" y="322.7">G</text>
<text x="16.2" y="371.3">H</text>
<text x="832.2" y="371.3">H</text>
<text x="17" y="420">I</text>
<text x="833" y="420">I</text>
<text x="16.7" y="468.7">J</text>
<text x="832.7" y="468.7">J</text>
<text x="16.2" y="517.3">K</text>
<text x="832.2" y="517.3">K</text>
<text x="16.3" y="566">L</text>
<text x="832.3" y="566">L</text>
<text x="39.6" y="587.8">1</text>
<text x="90.8" y="587.8">2</text>
<text x="142.1" y="587.8">3</text>
<text x="193.3" y="587.8">4</text>
<text x="244.7" y="587.8">5</text>
<text x="296" y="587.8">6</text>
<text x="347.3" y="587.8">7</text>
<text x="398.6" y="587.8">8</text>
<text x="450" y="587.8">9</text>
<text x="499.9" y="587.8">10</text>
<text x="551.6" y="587.8">11</text>
<text x="602.5" y="587.8">12</text>
<text x="653.8" y="587.8">13</text>
<text x="705.1" y="587.8">14</text>
<text x="756.5" y="587.8">15</text>
<text x="807.8" y="587.8">16</text>
</g>
<g font-size="2.5">
<text x="652" y="539.9">Dept.</text>
<text x="676" y="539.9">Technical reference</text>
<text x="710" y="539.9">Created by</text>
<text x="771" y="539.9">Approved by</text>
<text x="710" y="549.9">Document type</text>
<text x="771" y="549.9">Document status</text>
<text x="710" y="559.9">Title</text>
<text x="771" y="559.9">DWG No.</text>
<text x="771" y="576.9">Rev.</text>
<text x="781" y="576.9">Date of issue</text>
<text x="817" y="576.9">Sheet</text>
</g>
</svg>
